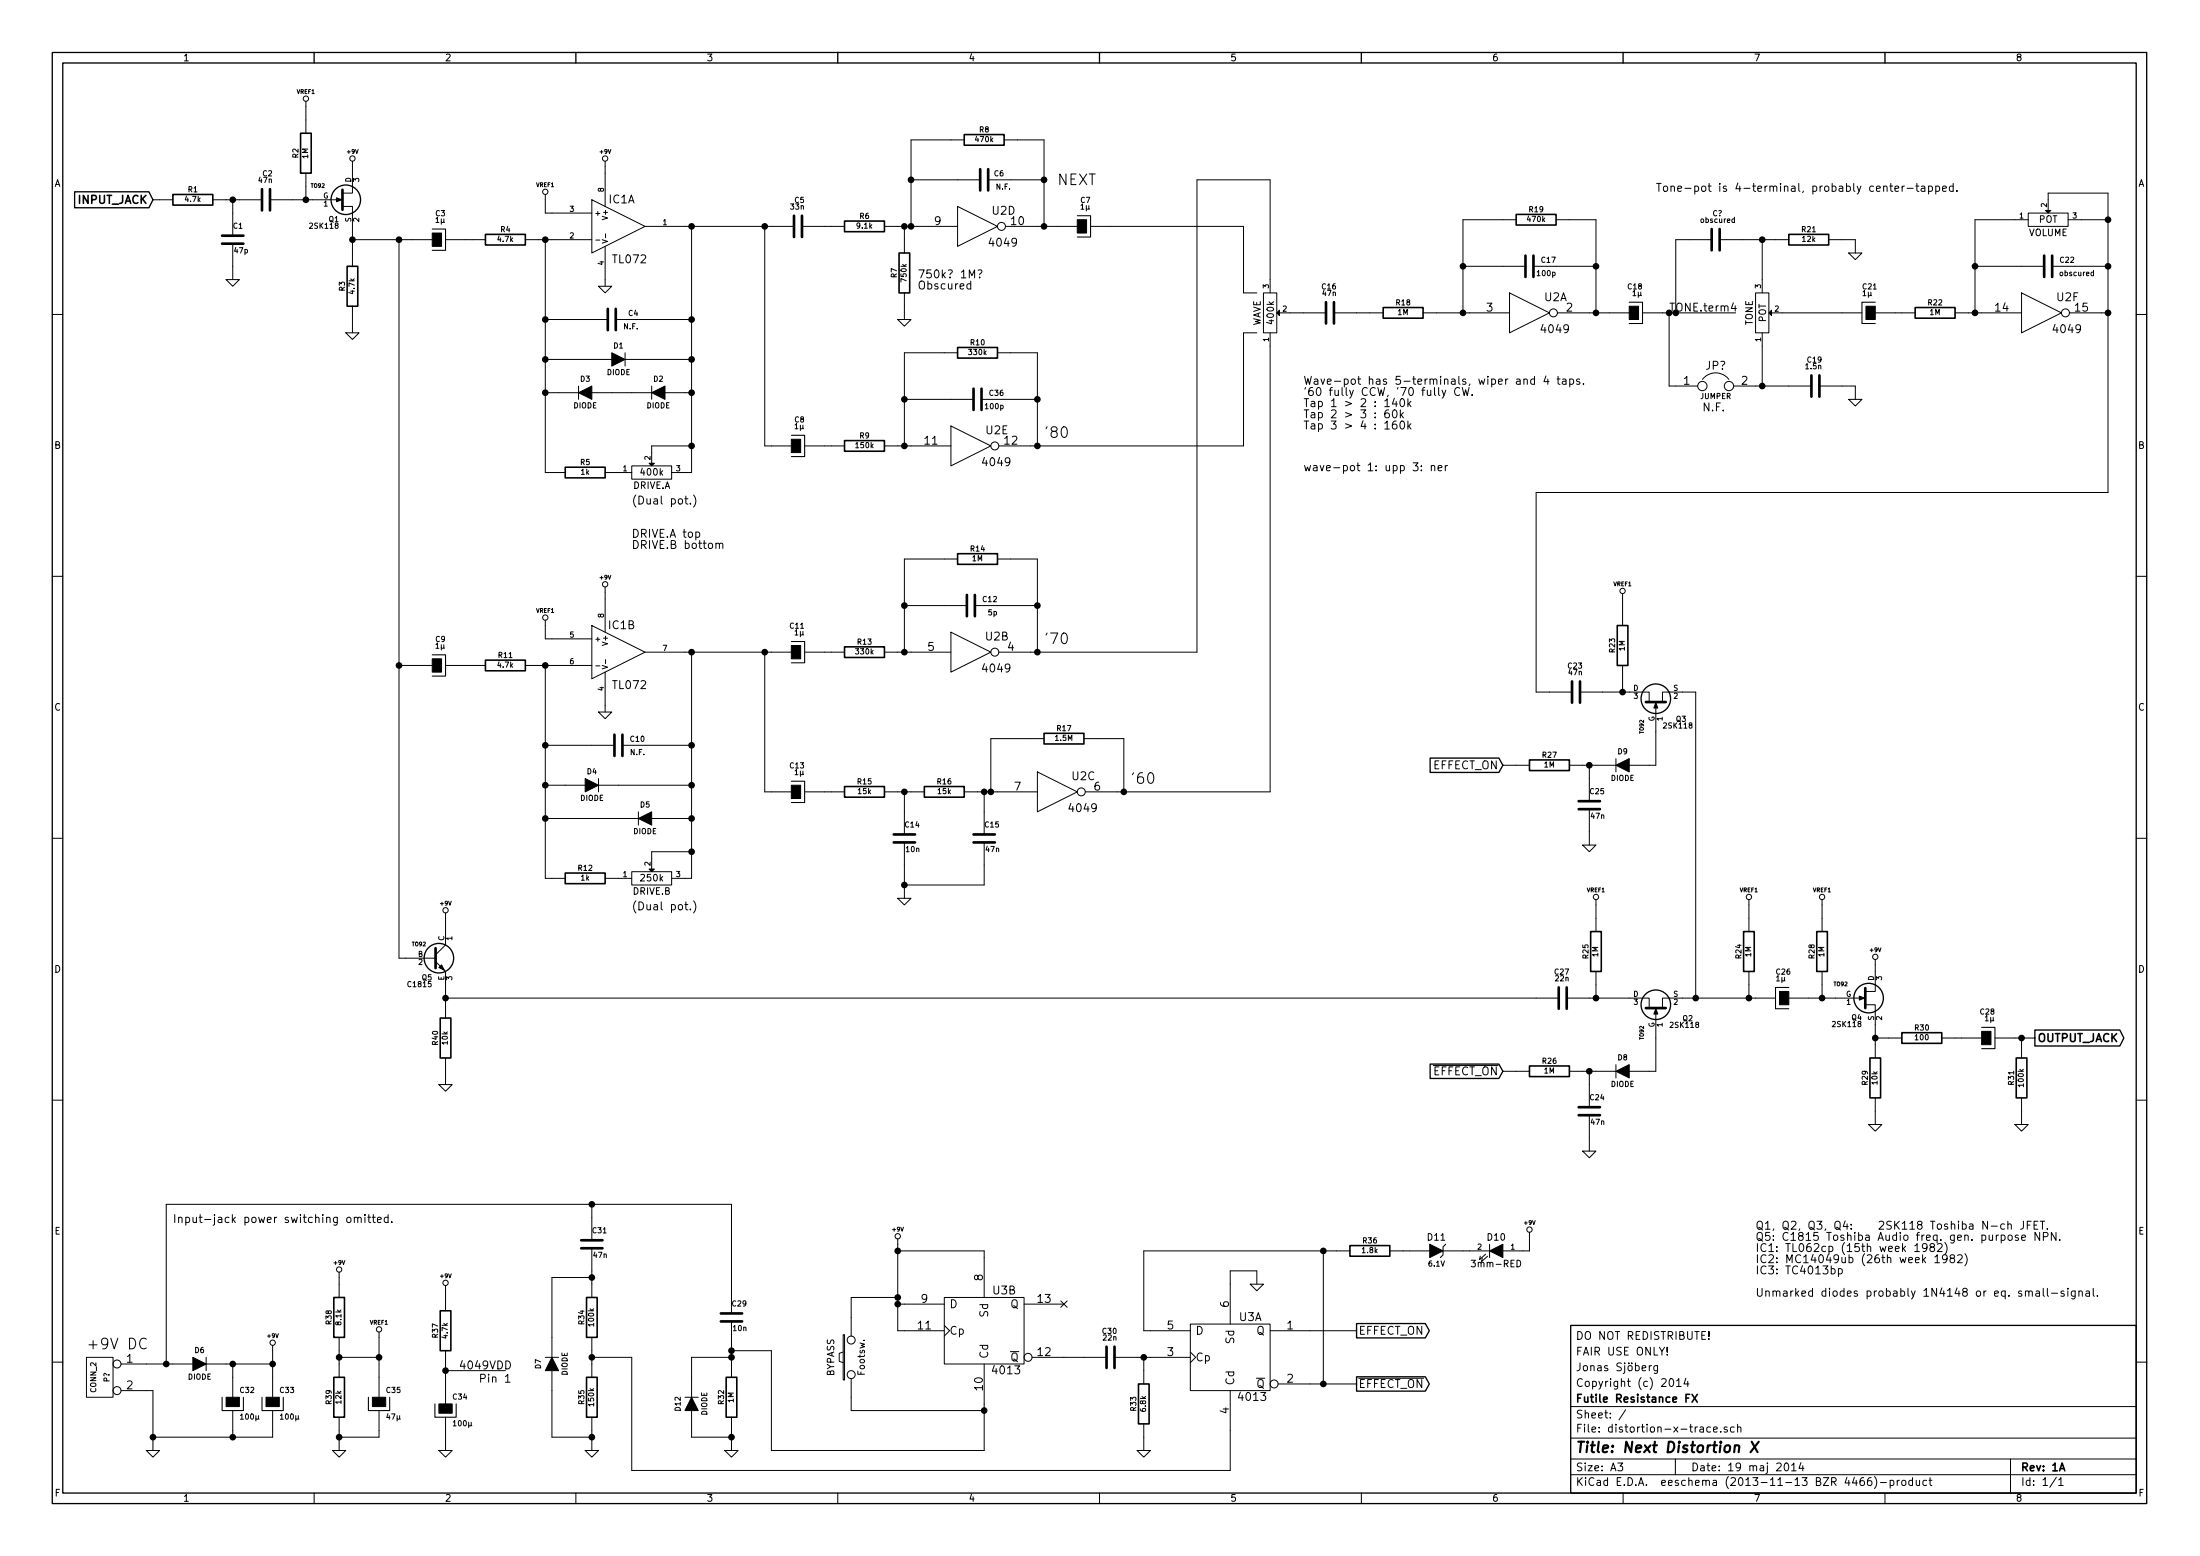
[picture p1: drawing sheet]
<svg xmlns="http://www.w3.org/2000/svg" width="420mm" height="297mm" viewBox="0 0 420 297" stroke-linecap="round" stroke-linejoin="round" font-family="sans-serif">
<g fill="none" stroke="#000" stroke-width=".25">
<path d="M10 10h400v277h-400zM12 12h396v273h-396zM60 10v2M110 10v2M160 10v2M210 10v2M260 10v2M310 10v2M360 10v2M14.2 36.6h14.2l.8 1.5-.8 1.6h-14.2zM273.1 144.7h13.2l.7 1.4-.7 1.4h-13.2zM388.6 196.6h16.3l.7 1.6-.7 1.5h-16.3z"/>
<path d="M273.1 203.1h13.2l.7 1.4-.7 1.4h-13.2zM259.1 252.7h13.1l.8 1.3-.8 1.4h-13.1zM300 253h108v32h-108zM259.1 262.8h13.1l.8 1.4-.8 1.4h-13.1z"/>
<circle cx="66" cy="38.1" r="2.82"/>
<circle cx="316.2" cy="133.4" r="2.82"/>
<circle cx="83.8" cy="182.9" r="2.82"/>
<circle cx="316.2" cy="191.8" r="2.82"/>
<circle cx="356.9" cy="190.5" r="2.82"/>
</g>
<g fill="none" stroke="#000" stroke-width=".19">
<path d="M58.4 19.3v6.1M29.2 38.1h3.8M40.6 38.1h9.4M44.4 38.1v6.9M51.6 38.1h13.2M58.4 33.1v5M65.5 39.4h1.8v11.4M67.3 30.8v6.1h-1.8M104.1 37.1v3.6h8.9M113 38.1l10.2 5.1-10.2 5.1zM115.6 30.8v8.6M174 34.3h13.2"/>
<path d="M182.9 39.4l7.6 3.8-7.6 3.8zM184.1 26.7h-10.1v16.5M188.7 34.3h10.7M191.8 26.7h7.6v16.5M360.9 35.5h.6M361.1 35v1.3l.4 .2M361.9 36l.7-.1v-.3l-.5-.1-.2 .2 .1 .8h.6M363.3 35.5v1M363.7 35.5l-.3 .1-.1 .2M364.2 36h1.2M365.9 35.5h.6M366.1 35v1.3l.4 .2"/>
<path d="M367 35.6h.5l.1 .9M367.6 35.9l-.5 .1a.3 .3 0 0 0-.2 .2 .3 .3 0 0 0 .2 .3h.5M368.3 35.6l.5-.1 .3 .3v.5l-.2 .2h-.6M368.3 35.5v1.5M369.7 35.6l.4-.1 .3 .3v.5l-.1 .2h-.6M369.7 35.5v1.5M371 36l.7-.1v-.3l-.5-.1-.2 .2 .1 .8h.6M373 35.6l-.4-.1-.3 .3v.5l.1 .2h.6M373 35v1.5M373.7 36.4v.1M43.2 53.4h2.5l-1.3 1.2zM44.4 46.5v6.9"/>
<path d="M67.3 45.8h15.2M67.3 58.5v5M76.2 45.8v137.1h7M85.1 45.8h7.6M100.3 45.8h12.7M104.1 45.8v44.4h3.8M113.8 45.8h.8M114.3 54.6h2.5l-1.2 1.3zM115 45.8l1 .3-1 .3M115.6 47v7.6M115.6 44.6v.8M123.2 43.2h28.4"/>
<path d="M132.1 43.2v47h-3.8M146 43.2v41.9h5.1M153.2 43.2h8.1M168.9 43.2h14M172.7 43.2v5.1M172.7 55.9v5.1M185.4 54.2h-.4l-.3 .3v.4l.1 .2h.6M185.4 53.7v1.5M186.8 51.6l.5-.1a.39 .39 0 0 1 .2 .4 .39 .39 0 0 1-.3 .4l-.1 .2M187.1 52.9v.1M192 43.2h13.7M208.3 43.2h29.2v12.7h2.5"/>
<path d="M241.3 55.9h2.5v7.6h-2.5zM242.6 55.9v-21.6h-14v90.2h-37.8M244.3 59.7h8.9M254.8 59.7h9.4M271.8 59.7h16.5M279.4 50.8h11.9M288.3 55.9l7.6 3.8-7.6 3.8zM289.6 41.9h-10.2v17.8M292.9 50.8h11.9M297.2 41.9h7.6v17.8M297.4 59.7h13.7M313.7 59.7h17.8"/>
<path d="M318.8 59.7v14h5.4M326.9 45.8h-6.9v13.9M328.4 45.8h13.2M331 57.8l-.3 1.1h.9M331.2 41.8h-.3l-.1 .2v.4h.4M331.2 41.5v1M331.4 58.4v1M335.3 55.9h2.5v7.6h-2.5zM336.5 45.8v10.1M338.3 59.7h17.3M349.2 45.8h5.1v2.5M353.1 48.3h2.5l-1.3 1.3z"/>
<path d="M358.1 59.7h7.7M373.4 59.7h12.7M377.2 50.8h13.2M386.1 55.9l7.6 3.8-7.6 3.8zM387.3 40.7h7.7v2.5h-7.7zM387.3 41.9h-10.1v17.8M391.2 40.2v-3.3h11.4v57.1h-109.2v38.1h6.8M391.9 50.8h10.7M395 41.9h7.6M395.2 59.7h7.4M399.8 52h-.3l-.2 .2 .1 .4h.4M399.8 51.6v1"/>
<path d="M10 60h2M66 63.5h2.6l-1.3 1.3zM104.1 61h12M104.1 68.6h12.7M104.1 75h6.4M110.5 73.7v2.5M113 75h11.5M117.6 61h14.5M119.4 67.3v2.6M119.4 68.6h12.7M124.5 73.7v2.5M127 75h5.1"/>
<path d="M171.4 61h2.6l-1.3 1.3zM172.7 76.2h13.2M182.9 67.3h-10.2v17.8M187.5 76.2h10.6M190.5 67.3h7.6v17.8M240 63.5h-2.5v21.6h-46.7M242.6 63.5v87.7h-35.3M264.5 77.6h.9M265.2 78.2l-.4 .1a.99 .99 0 0 0 0 1.5l.5-.2 .1-.5-.4-.3h-.2l-.3 .3M266.1 78.3l.2-.1a.81 .81 0 0 1 .5 .8 .81 .81 0 0 1-.5 .8 .98 .98 0 0 1-.2-1.5zM266.3 76l-.4 1.1h1M266.6 76.6v1"/>
<path d="M267.4 78.2v1.6M267.5 76.3l.2-.2a.81 .81 0 0 1 .6 .8 .81 .81 0 0 1-.6 .7l-.2-.1-.1-.5zM267.6 79.2l.4 .6M268 78.8l-.6 .5M268.9 76.1v1.5M269 77l.5 .6M269.5 76.6l-.6 .6M275.4 74.5l.4 1M276.1 74.5l-.5 1.4-.2 .1M278.8 74.1a.72 .72 0 0 0-1.1 .5 .72 .72 0 0 0 .8 .9l.3-.2M279.3 74l.3 1.5 .3-1.1 .3 1.1 .4-1.5M281.2 75.3v.2"/>
<path d="M291 72.5l.1-.1a.36 .36 0 0 1 .6 .2v.8M291 72.4v1M293.1 72.4h-.5l-.3 .3v.4l.2 .2h.6M293.1 71.8v1.6M295.2 71.8l-.3 1.1h.9M295.6 72.4v1M297.4 72.4h.5M297.6 71.8v1.4l.3 .2M298.4 72.4h.6l.1 1M299.1 72.7l-.5 .1a.3 .3 0 0 0-.3 .3 .3 .3 0 0 0 .3 .3l.5-.1M299.8 72.4h.4l.3 .3v.4l-.1 .2h-.6M299.8 72.4v1.5"/>
<path d="M301.7 72.4h-.4l-.2 .2 .1 .2 .5 .1v.4h-.6M302.4 73.2v.2M325.1 72.4a3.2 3.2 0 0 1 5.1 0M331.1 73.7h14.8M336.5 63.5v10.2M347.5 73.7h6.8v2.5M353.1 76.2h2.5l-1.3 1.3zM408 60h2M115.6 90.2h5M120.6 88.9h7.7v2.6h-7.7zM130.8 95.2h.6M131 94.7v1.3l.4 .2"/>
<path d="M131.9 96.1v.1M132.1 85.1h-7.6v3.3M132.5 94.5a1.75 1.75 0 0 1 0 2.3M153.7 85.1h7.6M168.9 85.1h12.7M181.6 81.3l7.6 3.8-7.6 3.8zM264.5 81.9h.9M266.6 80.4l-.4 .1a.99 .99 0 0 0 0 1.4l.5-.2 .1-.5-.3-.2h-.3l-.3 .2M267.5 80.5l.2-.1a.81 .81 0 0 1 .6 .7 .81 .81 0 0 1-.6 .8l-.2-.2-.1-.4zM268.9 80.4v1.5M269 81.3l.5 .6M269.5 80.9l-.6 .6"/>
<path d="M269.9 88.4h.9l-.5 .5 .4 .1 .1 .2-.1 .5-.2 .2h-.4l-.2-.2M271.4 89.7v.2M271.4 88.9v.2M273.4 89v-.1a.36 .36 0 0 1 .6 .2v.8M273.4 88.9v1M274.7 89.4l.7-.2-.1-.3h-.4l-.2 .2v.7h.6M276 88.9v1M276.5 88.9h-.3l-.2 .3M10 110h2M104.1 118.4v3.6h8.9M113 119.4l10.2 5.1-10.2 5.1zM115.6 112.1v8.6"/>
<path d="M132.9 101.6h.4l.3 .3v.4l-.1 .2h-.6M136.7 103.8h.1a.36 .36 0 0 1 .6 .1v.8M137.4 103.9a.35 .35 0 0 1 .3-.2 .35 .35 0 0 1 .3 .2v.8M172.7 115.6h12M182.9 106.7h-10.2v17.8M186.2 115.6h11.9M190.5 106.7h7.6v17.8M309.9 113.3v6.1M408 110h2M76.2 127h6.3M85.1 127h7.6M100.3 127h12.7"/>
<path d="M104.1 127v40.7h3.8M113.8 127.1h.8M114.3 135.9h2.5l-1.2 1.3zM115 127l1 .4-1 .3M115.6 128.3v7.6M115.6 125.9v.8M123.2 124.5h27.9M132.1 124.5v43.2h-3.8M146 124.5v26.7h5.1M153.7 124.5h7.6M168.9 124.5h12.7M181.6 120.7l7.6 3.8-7.6 3.8z"/>
<path d="M301.8 132.1h13.2v1.8M309.9 127v5.1M316.2 134.7v11.4h-5.1M317.5 133.9v-1.8h6.3v58.4M104.1 142.3h13.2M104.1 149.9h7.7M104.1 156.2h17.8M114.3 148.6v2.6M114.3 149.9h17.8M118.9 142.3h13.2M121.9 155v2.5M124.5 156.2h7.6"/>
<path d="M153.7 151.2h7.6M168.9 151.2h7.6M172.7 151.2v8.1M184.1 151.2h14M188 151.2v8.1M198.1 147.4l7.6 3.8-7.6 3.8zM199.4 141h-10.2v10.2M207 141h7.6v10.2M287 146.1h5.1M299.7 146.1h8.9M303.5 146.1v6.8M303.5 154.5v6.8"/>
<path d="M308.6 144.8v2.6M10 160h2M85.1 174.3v6.1l-1.9 1.9M115.6 167.7h5M120.6 166.4h7.7v2.5h-7.7zM130.8 172.7h.6M131 172.2v1.3l.4 .2M131.9 173.5v.2M132.1 162.6h-7.6v3.3M132.5 172a1.75 1.75 0 0 1 0 2.3M171.4 171.5h2.6l-1.3 1.3zM172.7 160.8v10.7"/>
<path d="M188 160.8v8.1h-15.3M302.3 161.3h2.5l-1.3 1.3zM304.8 171.7v6.1M334 171.7v6.1M348 171.7v6.1M408 160h2M83.2 183.6l1.9 1.9v8.8M85.1 190.5h212.6M299.2 190.5h15.8v1.8M304.8 185.5v5M316.2 193.1v11.4h-5.1M334 185.5v5"/>
<path d="M339.1 190.5h-21.6v1.8M341.6 190.5h14M348 185.5v5M356.4 191.8h1.7v10.2M358.1 183.2v6.1h-1.7M358.1 198.2h5.1M370.8 198.2h7.7M381 198.2h7.6M386.1 198.2v3.8M10 210h2M83.8 207h2.6l-1.3 1.3zM85.1 202v5"/>
<path d="M273.7 203.4h12.4M287 204.5h5.1M299.7 204.5h8.9M302.3 219.7h2.5l-1.3 1.3zM303.5 204.5v6.9M303.5 212.9v6.8M308.6 203.2v2.6M356.9 214.7h2.5l-1.3 1.2zM358.1 209.6v5.1M384.8 214.7h2.5l-1.2 1.2zM386.1 209.6v5.1M408 210h2"/>
<path d="M66.3 232.5l.2-.1 .5 .1v.6l-.1 .2-.4 .1-.2-.2zM67.7 232.5v-.1a.36 .36 0 0 1 .6 .2v.8M67.7 232.4v1M68.3 232.6a.35 .35 0 0 1 .4-.2 .35 .35 0 0 1 .3 .2v.8M69.7 231.9v.1M69.7 232.4v1M70.2 232.4h.6M70.4 231.9v1.3l.4 .2M71.1 232.4h.6M71.3 231.9v1.3l.4 .2M72.1 232.9l.7-.2-.1-.3h-.4l-.2 .2 .1 .7h.5M74.1 232.4h-.4l-.3 .3v.4l.1 .2h.6"/>
<path d="M74.1 231.9v1.5M74.8 233.2v.2M113 229.9v6.9M113 238.3v9.4M171.4 236.5v17.5h8.9M171.4 238.8h16.6v8.9M252.7 238.8v25.4M257.8 238.8h-39.4v15.2h8.9M265.4 238.8h7.6M275.6 238.8h8.9M283.7 239.4l-1.1 1 .1-.6M284.1 239.8l-1.1 1 .1-.6"/>
<path d="M284.5 237.5v2.6M292.1 235.2v3.6h-5.1M350.5 233.4a.5 .5 0 0 1 .6-.3 .5 .5 0 0 1 .3 .5v.9a.53 .53 0 0 1-.6 .2 .53 .53 0 0 1-.4-.6zM350.7 234.3l.8 .5M352.4 233.1l-.4 1h1M365.7 237.8l.4-.4v1.5M368 238.1l-.3 .2h-.3l-.3-.2 .1-.5 .5-.2a.96 .96 0 0 1-.1 1.5h-.3M368.9 238.1l-.3-.3 .1-.2 .2-.2 .4 .1 .2 .2-.1 .2-.7 .2-.1 .2v.3l.3 .3h.3l.3-.3v-.3l-.3-.2M369.5 240l.5-.5v1.6M370 237.6l.6-.2 .2 .2 .1 .2-.9 1.1h.9M371.4 237.2a1.75 1.75 0 0 1 0 2.3M373.9 239.7l.5-.2 .3 .2 .1 .3-1 1.1h1"/>
<path d="M375.3 239.3a1.75 1.75 0 0 1 0 2.3M380.3 234.1h1.2M382.8 233.7l-.4-.1-.3 .3v.5l.1 .2h.6M383.5 233.8v-.1a.36 .36 0 0 1 .6 .2v.8M383.5 233.1v1.6M383.6 235.9l.4-.1 .3 .3v.4l-.3 .3-.4-.1-.1-.2v-.4zM385.4 235.9l-.3-.1-.2 .2v.2l.5 .2v.3h-.5M386.1 236.3l.7-.2v-.2l-.5-.1-.2 .2 .1 .7h.6M386.4 233.1v1.1a.47 .47 0 0 1-.5 .5M387.2 233.9h.5M387.9 233.1h-.7v1.6M388.5 233.9h.5"/>
<path d="M389.2 233.1h-.7v1.6h.7M389.5 235.3v1.5l-.9-1.5v1.5M389.6 233.1h.9M390.1 233.1v1.6M390.2 236.1l.8-.1 .1-.2v-.4l-.3-.1h-.6v1.5M391 234.5v.2M392.7 235.3v1.5l-.9-1.5v1.5M393.4 236.6v.2M16.5 259.1h5.1v7.6h-5.1zM27.9 255.7a.82 .82 0 0 0-1-.1 .82 .82 0 0 0-.2 1 .78 .78 0 0 0 .4 .8 .78 .78 0 0 0 .8-.1M39.4 259.1v2.6M52.1 256.8v9.9"/>
<path d="M64.8 242.9v4.8M64.8 259.1h7.6M64.8 255.3v7.6M72.4 254.3v12.4M85.1 245.4v4.8M85.1 257.8v10.2M96.6 259.8a.77 .77 0 0 1 .9 .8 .77 .77 0 0 1-.9 .7zM104.1 259.1h2.6M113 259.1h7.6v21.6h114.3v-15.2M113 255.3v7.6M113 243.9h-7.6v15.2M139.7 257.8h7.6v19.1h40.7v-16.5"/>
<path d="M139.7 259.1h-7.6v7.6M139.7 250.7v-20.8h-108v30.5M139.7 252.3v10.6M161 254.8h.3v8.6h-.3zM161 258.1l-.7 .3v1.5l.7 .2M171.4 249h8.9M171.4 247.7h-8.8v7.4M180.3 247.7h15.3v12.7h-15.3zM180.3 253l1.1 1-1.1 1.1M195.6 249h7.6M197.1 259.1h14.2M202.6 248.3l1.2 1.3"/>
<path d="M203.8 248.3l-1.2 1.3M212.9 259.1h14.4M218.4 259.1v5.1M227.3 252.8h15.3v12.7h-15.3zM227.3 258.1l1 1-1 1M238.8 245.1h2.5l-1.3 1.3zM240 245.1v-2.5h-5.1v10.2M242.6 254h16.5M289.7 240.6a.64 .64 0 0 1 .7 .6 .64 .64 0 0 1-.7 .6zM318.4 258.6v.1M318.4 257.2v.9M326.4 255.6v.1"/>
<path d="M326.4 254.2v.9M349.7 242.3l.5-.1 .3 .3v.4l-.2 .2h-.6M351.1 242.3l.4-.1 .3 .3v.4l-.1 .2h-.6M351.1 242.2v1.5M369.5 241.1h.9M371.9 240.2l-.3 .3h-.3l-.3-.3v-.5l.6-.2a.96 .96 0 0 1-.2 1.6h-.3M372.7 240.2l-.3-.3 .1-.2 .2-.2 .5 .1 .1 .2-.1 .2-.6 .3-.2 .2v.3l.3 .3h.3l.3-.3v-.3l-.3-.3M387.5 246.7a.35 .35 0 0 1 .3-.3 .35 .35 0 0 1 .3 .3v.8M388.8 246.5h.6l.1 1M389.5 246.8l-.5 .1a.3 .3 0 0 0-.2 .3 .3 .3 0 0 0 .2 .3l.5-.1M390.2 245.9v1.4l.2 .2M391 245.9v1.4l.2 .2"/>
<path d="M391.8 246.9h1.2M394.2 246.5l-.4-.1-.2 .3 .1 .2 .5 .1v.4h-.6M394.9 245.9v.2M394.9 246.4v1.1M396.3 246.4v1.3l-.3 .3-.3-.1M396.3 246.5l-.4-.1-.3 .3v.5l.1 .2h.6M397 246.6l.1-.1a.36 .36 0 0 1 .6 .2v.8M397 246.4v1.1M398.4 246.5h.6l.1 1M399.1 246.8l-.5 .1a.3 .3 0 0 0-.3 .3 .3 .3 0 0 0 .3 .3l.5-.1M399.8 245.9v1.4l.2 .2M400.6 247.3v.2"/>
<path d="M10 260h2M23.1 260.4h13.7M23.1 265.5h6.1v11.4M27.9 276.9h2.6l-1.3 1.3zM39.4 260.4h12.7M44.4 260.4v6.3M44.4 269.3v5.1M52.1 269.3v5.1h-22.9M63.5 276.9h2.5l-1.2 1.3zM64.8 270.5v6.4M72.4 269.3v5.1h-7.6M83.8 276.9h2.6l-1.3 1.3z"/>
<path d="M85.1 270.5v6.4M85.1 261.7h11.4M96.5 262.8l.5-.5v1.6M96.5 263.9h.9M105.4 261.7v12.7h7.6M111.8 276.9h2.5l-1.3 1.3zM113 270.5v6.4M130.8 266.7h2.5M132.1 269.3v5.1h7.6M138.4 276.9h2.6l-1.3 1.3zM139.7 270.5v6.4M162.6 263.2v6.1h25.4"/>
<path d="M217.2 276.9h2.5l-1.3 1.3zM218.4 271.8v5.1M244.1 264.2h15M259.5 263.1h12.4M300 278.5h108M300 274.5h108M300 268.5h108M309 279.3h.9l-.5 .6 .4 .1v.7l-.2 .1-.6-.1M310.5 269.1l-1.3 2M315 260.7v1M315.4 260.7l-.4 .3M316.6 260.7l-.1 1.3-.2 .2-.4-.1"/>
<path d="M316.6 260.8l-.5-.1-.3 .3 .1 .6 .2 .1 .5-.1M318.9 263.3l.2-.1a.81 .81 0 0 1 .6 .6 .81 .81 0 0 1-.3 .8l-.1 .1a.79 .79 0 0 1-.4-1.4zM320 278.5v3M320.2 263.6l.4-.4v1.5M320.2 264.7h.9M322 263.1l-.4 1.1h1M322.3 263.7v1M326.7 272.5l-.5-.1-.2 .3v.6l.2 .1 .5-.1M327.3 272.9l.7-.1-.1-.3-.4-.1-.2 .2v.7h.6M328.6 273.3v.1M329.8 272.5a.37 .37 0 0 0-.5 .1v.2l.5 .2 .1 .1-.2 .3-.4-.1M331.2 272.5l-.4-.1-.3 .3 .1 .6 .2 .1 .4-.1"/>
<path d="M331.9 272.5l.2-.1 .3 .1 .1 .9M331.9 271.9v1.5M340.9 279.4l.2-.1a.81 .81 0 0 1 .6 .6 .81 .81 0 0 1-.3 .8l-.2 .1a.79 .79 0 0 1-.3-1.4zM342.2 279.7l.4-.4v1.5M343.9 279.2l-.3 1.1h.9M344.3 279.8v1M384 278.5v6.5M408 260h2M60 285v2M110 285v2M160 285v2M210 285v2"/>
<path d="M260 285v2M300 281.5h108M310 285v2M342.2 280.8h.8M355.9 282.1a.59 .59 0 0 0-.7 .6l.1 .7 .2 .2 .5-.2 .1-.5-.2-.2h-.4l-.3 .2M357.4 282.1a.59 .59 0 0 0-.8 .6l.1 .7 .2 .2 .5-.2 .1-.5-.1-.2h-.5l-.3 .2M358 281.9a1.71 1.71 0 0 1 0 2.3M359.1 283h1.2M360 285v2M361 282.7l.4-.1 .3 .3-.1 .6h-.6M361 282.6v1.5M362.3 282.6v1"/>
<path d="M362.8 282.6l-.5 .3M363.3 282.7l.2-.1 .4 .1 .1 .6-.1 .2-.4 .1-.2-.2zM365.3 282.7l-.5-.1-.3 .3 .1 .5 .2 .2 .5-.1M365.3 282.1v1.5M366 282.6v.9l.4 .1 .2-.2M366.6 282.6v1M367.9 282.7l-.4-.1-.3 .3 .1 .5 .2 .2 .4-.1M368.4 282.6h.6M368.6 282.1v1.3l.4 .2M392.7 282l-1.2 1.9M393.2 282.5l.4-.4v1.5M393.2 283.6h.8"/>
<circle cx="58.4" cy="18.8" r=".51"/>
<circle cx="67.3" cy="30.3" r=".51"/>
<circle cx="104.1" cy="36.6" r=".51"/>
<circle cx="115.6" cy="30.3" r=".51"/>
<circle cx="191.3" cy="43.2" r=".76"/>
<circle cx="296.7" cy="59.7" r=".76"/>
<circle cx="394.5" cy="59.7" r=".76"/>
<circle cx="325.1" cy="73.7" r=".89"/>
<circle cx="330.2" cy="73.7" r=".89"/>
<circle cx="190" cy="85.1" r=".76"/>
<circle cx="104.1" cy="117.9" r=".51"/>
<circle cx="115.6" cy="111.5" r=".51"/>
<circle cx="309.9" cy="112.8" r=".51"/>
<circle cx="190" cy="124.5" r=".76"/>
<circle cx="206.5" cy="151.2" r=".76"/>
<circle cx="85.1" cy="173.8" r=".51"/>
<circle cx="304.8" cy="171.2" r=".51"/>
<circle cx="334" cy="171.2" r=".51"/>
<circle cx="348" cy="171.2" r=".51"/>
<circle cx="358.1" cy="182.7" r=".51"/>
<circle cx="171.5" cy="236" r=".51"/>
<circle cx="292.1" cy="234.7" r=".51"/>
<circle cx="52.1" cy="256.3" r=".51"/>
<circle cx="64.8" cy="242.4" r=".51"/>
<circle cx="72.4" cy="253.8" r=".51"/>
<circle cx="85.1" cy="244.9" r=".51"/>
<circle cx="162.6" cy="255.8" r=".76"/>
<circle cx="196.3" cy="259.1" r=".76"/>
<circle cx="22.4" cy="265.5" r=".76"/>
<circle cx="22.4" cy="260.4" r=".76"/>
<circle cx="162.6" cy="262.4" r=".76"/>
<circle cx="243.3" cy="264.2" r=".76"/>
</g>
<path d="M334.5 275.2l1.2 2M335.9 275.2l-1.6 2" fill="none" stroke="#000" stroke-width=".41"/>
<g fill="none" stroke="#000" stroke-width=".3">
<path d="M33 37.1h7.6v2.1h-7.6zM57.4 25.4h2v7.7h-2zM184.1 25.7h7.7v2h-7.7zM66.3 50.8h2v7.7h-2zM92.7 44.7h7.6v2.1h-7.6zM161.3 42.2h7.6v2h-7.6zM171.7 48.3h2v7.6h-2zM264.2 58.7h7.6v2h-7.6zM289.6 40.9h7.6v2.1h-7.6zM341.6 44.7h7.6v2.1h-7.6zM365.8 58.7h7.6v2h-7.6zM182.9 66.3h7.6v2.1h-7.6z"/>
<path d="M107.9 89.2h7.7v2h-7.7zM161.3 84.1h7.6v2h-7.6zM182.9 105.7h7.6v2h-7.6zM308.9 119.4h2v7.6h-2zM92.7 126h7.6v2.1h-7.6zM161.3 123.5h7.6v2h-7.6zM199.4 140h7.6v2h-7.6zM161.3 150.2h7.6v2h-7.6zM176.5 150.2h7.6v2h-7.6zM292.1 145.1h7.6v2h-7.6zM107.9 166.7h7.7v2h-7.7zM303.8 177.8h2v7.7h-2z"/>
<path d="M333 177.8h2v7.7h-2zM347 177.8h2v7.7h-2zM84.1 194.3h2v7.7h-2zM363.2 197.1h7.6v2.1h-7.6zM292.1 203.5h7.6v2h-7.6zM357.1 202h2.1v7.6h-2.1zM385.1 202h2v7.6h-2zM257.8 237.8h7.6v2h-7.6zM63.8 247.7h2v7.6h-2zM84.1 250.2h2v7.6h-2zM112 247.7h2v7.6h-2zM63.8 262.9h2v7.6h-2z"/>
<path d="M112 262.9h2v7.6h-2zM138.7 262.9h2v7.6h-2zM217.4 264.2h2.1v7.6h-2.1zM322 266.9h.5M322.7 266.2h-.7v1.5M323.1 266.2l1.1 1.5M324.2 266.2l-1.1 1.5"/>
</g>
<g fill="none" stroke="#000" stroke-width=".51">
<path d="M50 36.1v4.1M51.6 36.1v4.1M65.4 36.2v3.8M187.2 32.3v4.1M188.7 32.3v4.1M42.4 46.5h4.1M42.4 45h4.1M116.1 59v4M117.6 59v4M151.6 41.2v4M153.2 41.2v4M253.2 57.7v4.1"/>
<path d="M254.8 57.7v4.1M291.3 48.8v4.1M292.9 48.8v4.1M326.9 43.7v4.1M328.4 43.7v4.1M390.4 48.8v4.1M391.9 48.8v4.1M185.9 74.2v4.1M187.5 74.2v4.1M345.9 71.7v4M347.5 71.7v4M184.7 113.6v4"/>
<path d="M186.2 113.6v4M300.2 130.1v4M301.8 130.1v4M314.3 134h3.8M117.3 140.2v4.1M118.9 140.2v4.1M170.7 159.3h4.1M185.9 159.3h4.1M301.5 154.5h4.1M301.5 152.9h4.1M170.7 160.8h4.1M185.9 160.8h4.1"/>
<path d="M83.2 181v3.8M297.7 188.5v4.1M299.2 188.5v4.1M314.3 192.4h3.8M356.2 188.6v3.8M301.5 212.9h4.1M301.5 211.4h4.1M111 238.3h4.1M111 236.8h4.1M137.7 252.3h4M137.7 250.7h4M211.3 257.1v4"/>
<path d="M212.9 257.1v4"/>
</g>
<g fill="#000" stroke="#000" stroke-width=".19">
<path d="M64.3 37.8l1 .3-1 .4zM82.5 44.5h1.8v2.5h-1.8zM205.7 41.9h1.8v2.6h-1.8zM243.8 59.7l.5-.5v1zM337.8 59.7l.5-.5v1zM390.7 40.2h1l-.5 .5zM110.5 75l2.5-1.3v2.5zM116.8 67.3l2.6 1.3-2.6 1.3zM124.5 75l2.5-1.3v2.5zM311.1 58.5h1.8v2.5h-1.8zM356.4 58.5h1.7v2.5h-1.7zM124 88.4h1l-.5 .5z"/>
<path d="M151.1 83.9h1.8v2.5h-1.8zM82.5 125.8h1.8v2.5h-1.8zM151.1 123.2h1.8v2.6h-1.8zM316.2 134.1l.4 1.1h-.8zM111.8 148.6l2.5 1.3-2.5 1.3zM121.9 156.2l2.6-1.2v2.5zM151.1 149.9h1.8v2.5h-1.8zM308.6 146.1l2.5-1.3v2.6zM124 165.9h1l-.5 .5zM83.8 184.7l.5-.5 .5 1zM316.2 192.6l.4 1h-.8zM339.9 189.3h1.7v2.5h-1.7z"/>
<path d="M355.1 190.2l1 .3-1 .4zM378.5 196.9h1.7v2.5h-1.7zM308.6 204.5l2.5-1.3v2.6zM273 237.5l2.6 1.3-2.6 1.3zM284.5 238.8l2.5-1.3v2.6zM36.8 259.1l2.6 1.3-2.6 1.3zM43.2 266.7h2.5v1.8h-2.5zM50.8 266.7h2.5v1.8h-2.5zM71.1 266.7h2.6v1.8h-2.6zM83.8 268h2.6v1.8h-2.6zM105.4 259.1l1.3 2.6h-2.6zM132.1 266.7l1.2 2.6h-2.5z"/>
</g>
<g fill="none" stroke="#000" stroke-width=".2">
<path d="M82.5 43.7h2.6v4.1h-2.6M205.7 41.2h2.6v4h-2.6M311.1 57.7h2.6v4.1h-2.6M358.1 57.7h-2.5v4.1h2.5M151.1 83.1h2.6v4.1h-2.6M82.5 125h2.6v4.1h-2.6M151.1 122.5h2.6v4h-2.6M151.1 149.1h2.6v4.1h-2.6M341.6 188.5h-2.5v4.1h2.5M378.5 196.1h2.5v4.1h-2.5M276.1 237.5l-.5 .5v1.6l-.5 .5M42.4 266.7v2.6h4.1v-2.6"/>
<path d="M50 266.7v2.6h4.1v-2.6M70.4 266.7v2.6h4v-2.6M83.1 268v2.5h4v-2.5"/>
</g>
<g fill="#000" stroke="#000" stroke-width=".25">
<circle cx="44.4" cy="38.1" r=".51"/>
<circle cx="58.4" cy="38.1" r=".51"/>
<circle cx="174" cy="34.3" r=".51"/>
<circle cx="199.4" cy="34.3" r=".51"/>
<circle cx="67.3" cy="45.8" r=".51"/>
<circle cx="76.2" cy="45.8" r=".51"/>
<circle cx="104.1" cy="45.8" r=".51"/>
<circle cx="132.1" cy="43.2" r=".51"/>
<circle cx="146" cy="43.2" r=".51"/>
<circle cx="172.7" cy="43.2" r=".51"/>
<circle cx="174" cy="43.2" r=".51"/>
<circle cx="199.4" cy="43.2" r=".51"/>
<circle cx="279.4" cy="50.8" r=".51"/>
<circle cx="279.4" cy="59.7" r=".51"/>
<circle cx="304.8" cy="59.7" r=".51"/>
<circle cx="304.8" cy="50.8" r=".51"/>
<circle cx="336.5" cy="45.8" r=".51"/>
<circle cx="377.2" cy="50.8" r=".51"/>
<circle cx="377.2" cy="59.7" r=".51"/>
<circle cx="402.6" cy="41.9" r=".51"/>
<circle cx="402.6" cy="59.7" r=".51"/>
<circle cx="402.6" cy="50.8" r=".51"/>
<circle cx="104.1" cy="75" r=".51"/>
<circle cx="104.1" cy="68.6" r=".51"/>
<circle cx="104.1" cy="61" r=".51"/>
<circle cx="132.1" cy="75" r=".51"/>
<circle cx="132.1" cy="61" r=".51"/>
<circle cx="132.1" cy="68.6" r=".51"/>
<circle cx="172.7" cy="76.2" r=".51"/>
<circle cx="198.1" cy="76.2" r=".51"/>
<circle cx="336.5" cy="73.7" r=".51"/>
<circle cx="132.1" cy="85.1" r=".51"/>
<circle cx="172.7" cy="85.1" r=".51"/>
<circle cx="198.1" cy="85.1" r=".51"/>
<circle cx="172.7" cy="115.6" r=".51"/>
<circle cx="198.1" cy="115.6" r=".51"/>
<circle cx="76.2" cy="127" r=".51"/>
<circle cx="104.1" cy="127" r=".51"/>
<circle cx="132.1" cy="124.5" r=".51"/>
<circle cx="146.1" cy="124.5" r=".51"/>
<circle cx="172.7" cy="124.5" r=".51"/>
<circle cx="198.1" cy="124.5" r=".51"/>
<circle cx="309.9" cy="132.1" r=".51"/>
<circle cx="104.1" cy="142.3" r=".51"/>
<circle cx="104.1" cy="149.9" r=".51"/>
<circle cx="104.1" cy="156.2" r=".51"/>
<circle cx="132.1" cy="149.9" r=".51"/>
<circle cx="132.1" cy="156.2" r=".51"/>
<circle cx="132.1" cy="142.3" r=".51"/>
<circle cx="172.7" cy="151.2" r=".51"/>
<circle cx="188" cy="151.2" r=".51"/>
<circle cx="189.2" cy="151.2" r=".51"/>
<circle cx="214.6" cy="151.2" r=".51"/>
<circle cx="303.5" cy="146.1" r=".51"/>
<circle cx="132.1" cy="162.6" r=".51"/>
<circle cx="172.7" cy="168.9" r=".51"/>
<circle cx="85.1" cy="190.5" r=".51"/>
<circle cx="304.8" cy="190.5" r=".51"/>
<circle cx="323.8" cy="190.5" r=".51"/>
<circle cx="334" cy="190.5" r=".51"/>
<circle cx="348" cy="190.5" r=".51"/>
<circle cx="358.1" cy="198.2" r=".51"/>
<circle cx="386.1" cy="198.2" r=".51"/>
<circle cx="303.5" cy="204.5" r=".51"/>
<circle cx="113" cy="229.9" r=".51"/>
<circle cx="171.5" cy="238.8" r=".51"/>
<circle cx="252.7" cy="238.8" r=".51"/>
<circle cx="64.8" cy="259.1" r=".51"/>
<circle cx="72.4" cy="259.1" r=".51"/>
<circle cx="113" cy="243.9" r=".51"/>
<circle cx="113" cy="259.1" r=".51"/>
<circle cx="139.7" cy="257.8" r=".51"/>
<circle cx="139.7" cy="259.1" r=".51"/>
<circle cx="171.5" cy="247.7" r=".51"/>
<circle cx="171.5" cy="249" r=".51"/>
<circle cx="218.4" cy="259.1" r=".51"/>
<circle cx="29.2" cy="274.4" r=".51"/>
<circle cx="31.8" cy="260.4" r=".51"/>
<circle cx="44.5" cy="274.4" r=".51"/>
<circle cx="44.5" cy="260.4" r=".51"/>
<circle cx="52.1" cy="260.4" r=".51"/>
<circle cx="64.8" cy="274.4" r=".51"/>
<circle cx="85.1" cy="261.7" r=".51"/>
<circle cx="113" cy="274.4" r=".51"/>
<circle cx="139.7" cy="274.4" r=".51"/>
<circle cx="188" cy="269.3" r=".51"/>
<circle cx="252.7" cy="264.2" r=".51"/>
</g>
<g font-size="2.8">
<text x="201.9" y="35.3">NEXT</text>
<text x="199.4" y="83.6">'80</text>
<text x="199.4" y="123">'70</text>
<text x="215.9" y="149.6">'60</text>
<text x="16.5" y="257.6">+9V DC</text>
<text x="301" y="277.3">Title: Next Distortion X</text>
</g>
<g font-size="2.1">
<text x="14.8" y="38.9">INPUT_JACK</text>
<text x="116.3" y="38.8">IC1A</text>
<text x="189.5" y="41">U2D</text>
<text x="316.2" y="36.6">Tone-pot is 4-terminal, probably center-tapped.</text>
<text x="178.5" y="43">9</text>
<text x="189.2" y="47.1">4049</text>
<text x="193.1" y="43">10</text>
<text x="117.1" y="50.3">TL072</text>
<text x="175.3" y="53.1">750k? 1M?</text>
<text x="175.3" y="55.3">Obscured</text>
<text x="283.9" y="59.5">3</text>
<text x="294.9" y="57.5">U2A</text>
<text x="299.1" y="59.5">2</text>
<text x="318.8" y="59.5">TONE.term4</text>
<text x="381.1" y="59.5">14</text>
<text x="392.8" y="57.5">U2F</text>
<text x="396.3" y="59.5">15</text>
<text x="294.6" y="63.6">4049</text>
<text x="392.4" y="63.6">4049</text>
<text x="325.7" y="70.6">JP?</text>
<text x="248.9" y="73.4">Wave-pot has 5-terminals, wiper and 4 taps.</text>
<text x="248.9" y="75.6">'60 fully CCW, '70 fully CW.</text>
<text x="248.9" y="77.7">Tap 1 &gt; 2 : 140k</text>
<text x="321.5" y="73.4">1</text>
<text x="332.6" y="73.4">2</text>
<text x="188.3" y="82.9">U2E</text>
<text x="248.9" y="79.8">Tap 2 &gt; 3 : 60k</text>
<text x="248.9" y="82">Tap 3 &gt; 4 : 160k</text>
<text x="325.1" y="78.5">N.F.</text>
<text x="176.6" y="84.9">11</text>
<text x="187.9" y="89">4049</text>
<text x="191.9" y="84.9">12</text>
<text x="248.9" y="90">wave-pot 1: upp 3: ner</text>
<text x="120.6" y="96.3">(Dual pot.)</text>
<text x="120.6" y="102.7">DRIVE.A top</text>
<text x="120.6" y="104.8">DRIVE.B bottom</text>
<text x="116.3" y="120.1">IC1B</text>
<text x="177.2" y="124.2">5</text>
<text x="188.3" y="122.3">U2B</text>
<text x="192.5" y="124.2">4</text>
<text x="117.1" y="131.5">TL072</text>
<text x="187.9" y="128.4">4049</text>
<text x="204.8" y="148.9">U2C</text>
<text x="273.5" y="146.8">EFFECT_ON</text>
<text x="193.7" y="150.9">7</text>
<text x="204.4" y="155">4049</text>
<text x="209" y="150.9">6</text>
<text x="120.6" y="173.8">(Dual pot.)</text>
<text x="389.2" y="198.9">OUTPUT_JACK</text>
<text x="273.5" y="205.3">EFFECT_ON</text>
<text x="33" y="233.5">Input-jack power switching omitted.</text>
<text x="335.3" y="234.7">Q1, Q2, Q3, Q4:</text>
<text x="335.3" y="236.9">Q5: C1815 Toshiba Audio freq. gen. purpose NPN.</text>
<text x="335.3" y="239">IC1: TL062cp (15th week 1982)</text>
<text x="353.1" y="234.7">2SK118 Toshiba N-ch JFET.</text>
<text x="187.7" y="244.5" transform="rotate(-90 187.7 244.5)">8</text>
<text x="335.3" y="241.1">IC2: MC14049ub (26th week 1982)</text>
<text x="335.3" y="243.3">IC3: TC4013bp</text>
<text x="175.9" y="248.7">9</text>
<text x="181.4" y="249.7">D</text>
<text x="188.7" y="251.4" transform="rotate(-90 188.7 251.4)">Sd</text>
<text x="189.7" y="247.1">U3B</text>
<text x="192.9" y="249.7">Q</text>
<text x="198.2" y="248.7">13</text>
<text x="234.7" y="249.5" transform="rotate(-90 234.7 249.5)">6</text>
<text x="335.3" y="247.5">Unmarked diodes probably 1N4148 or eq. small-signal.</text>
<text x="175.4" y="253.8">11</text>
<text x="181.4" y="254.8">Cp</text>
<text x="222.9" y="253.8">5</text>
<text x="228.3" y="254.8">D</text>
<text x="235.7" y="256.5" transform="rotate(-90 235.7 256.5)">Sd</text>
<text x="236.7" y="252.2">U3A</text>
<text x="239.9" y="254.8">Q</text>
<text x="245.8" y="253.8">1</text>
<text x="259.5" y="254.8">EFFECT_ON</text>
<text x="301" y="255.8">DO NOT REDISTRIBUTE!</text>
<text x="24.2" y="260.1">1</text>
<text x="87.6" y="261.4">4049VDD</text>
<text x="91.4" y="263.9">Pin 1</text>
<text x="188.7" y="259.4" transform="rotate(-90 188.7 259.4)">Cd</text>
<text x="189.8" y="262.3">4013</text>
<text x="192.9" y="259.9">Q</text>
<text x="198.2" y="258.9">12</text>
<text x="222.9" y="258.9">3</text>
<text x="228.3" y="259.9">Cp</text>
<text x="245.8" y="263.9">2</text>
<text x="301" y="261.8">Jonas Sjöberg</text>
<text x="301" y="258.8">FAIR USE ONLY!</text>
<text x="24.2" y="265.2">2</text>
<text x="187.7" y="265.4" transform="rotate(-90 187.7 265.4)">10</text>
<text x="234.7" y="269.9" transform="rotate(-90 234.7 269.9)">4</text>
<text x="235.7" y="264.5" transform="rotate(-90 235.7 264.5)">Cd</text>
<text x="236.8" y="267.4">4013</text>
<text x="239.9" y="265">Q</text>
<text x="259.5" y="265">EFFECT_ON</text>
<text x="301" y="267.8">Futile Resistance FX</text>
<text x="301" y="264.8">Copyright (c) 2014</text>
<text x="301" y="273.5">File: distortion-x-trace.sch</text>
<text x="301" y="270.8">Sheet: /</text>
<text x="301" y="280.9">Size: A3</text>
<text x="323" y="280.9">Date: 19 maj 2014</text>
<text x="386" y="280.9">Rev: 1A</text>
<text x="301" y="283.7">KiCad E.D.A. eeschema (2013-11-13 BZR 4466)-product</text>
<text x="386" y="283.7">Id: 1/1</text>
</g>
<g font-size="1.8">
<text x="35" y="11.7">1</text>
<text x="85" y="11.7">2</text>
<text x="135" y="11.7">3</text>
<text x="185" y="11.7">4</text>
<text x="235" y="11.7">5</text>
<text x="285" y="11.7">6</text>
<text x="335" y="11.7">7</text>
<text x="385" y="11.7">8</text>
<text x="10.4" y="35.6">A</text>
<text x="408.3" y="35.6">A</text>
<text x="387.4" y="45">VOLUME</text>
<text x="389.4" y="42.5">POT</text>
<text x="240.7" y="62.4" transform="rotate(-90 240.7 62.4)">WAVE</text>
<text x="243.3" y="61.7" transform="rotate(-90 243.3 61.7)">400k</text>
<text x="334.7" y="62.1" transform="rotate(-90 334.7 62.1)">TONE</text>
<text x="337.3" y="61.5" transform="rotate(-90 337.3 61.5)">POT</text>
<text x="10.4" y="85.7">B</text>
<text x="408.3" y="85.7">B</text>
<text x="120.9" y="93.3">DRIVE.A</text>
<text x="122.5" y="90.8">400k</text>
<text x="10.4" y="135.6">C</text>
<text x="408.3" y="135.6">C</text>
<text x="120.9" y="170.8">DRIVE.B</text>
<text x="122.5" y="168.2">250k</text>
<text x="10.4" y="185.7">D</text>
<text x="408.3" y="185.7">D</text>
<text x="10.4" y="235.6">E</text>
<text x="272.7" y="236.8">D11</text>
<text x="284.1" y="236.8">D10</text>
<text x="408.4" y="235.6">E</text>
<text x="281.5" y="241.9">3mm-RED</text>
<text x="159.3" y="262.7" transform="rotate(-90 159.3 262.7)">BYPASS</text>
<text x="165.2" y="262.4" transform="rotate(-90 165.2 262.4)">Footsw.</text>
<text x="10.5" y="285.7">F</text>
<text x="35" y="286.7">1</text>
<text x="85" y="286.7">2</text>
<text x="135" y="286.7">3</text>
<text x="185" y="286.7">4</text>
<text x="235" y="286.7">5</text>
<text x="285" y="286.7">6</text>
<text x="335" y="286.7">7</text>
<text x="385" y="286.7">8</text>
<text x="408.4" y="285.7">F</text>
</g>
<g font-size="1.4">
<text x="186.4" y="27.1">470k</text>
<text x="187.1" y="25.3">R8</text>
<text x="49.4" y="34.9">47n</text>
<text x="50.2" y="33.6">C2</text>
<text x="57" y="30.1" transform="rotate(-90 57 30.1)">R2</text>
<text x="58.8" y="30.2" transform="rotate(-90 58.8 30.2)">1M</text>
<text x="67.1" y="34.8" transform="rotate(-90 67.1 34.8)">D</text>
<text x="68.6" y="34.7" transform="rotate(-90 68.6 34.7)">3</text>
<text x="189.9" y="33.6">C6</text>
<text x="35.4" y="38.5">4.7k</text>
<text x="35.9" y="36.7">R1</text>
<text x="61.7" y="37.9">G</text>
<text x="61.8" y="39.4">1</text>
<text x="83.2" y="41.3">C3</text>
<text x="108.8" y="40.4">3</text>
<text x="113.5" y="41.2">+</text>
<text x="115.3" y="36.6" transform="rotate(-90 115.3 36.6)">8</text>
<text x="116.1" y="41.7" transform="rotate(-90 116.1 41.7)">V+</text>
<text x="151" y="40">33n</text>
<text x="151.8" y="38.7">C5</text>
<text x="164.2" y="41.8">R6</text>
<text x="190.3" y="36.2">N.F.</text>
<text x="206.4" y="38.7">C7</text>
<text x="206.5" y="40">1µ</text>
<text x="292.1" y="40.5">R19</text>
<text x="327.1" y="41.3">C?</text>
<text x="385.7" y="41.7">1</text>
<text x="390.9" y="39.5" transform="rotate(-90 390.9 39.5)">2</text>
<text x="395.9" y="41.7">3</text>
<text x="44.6" y="43.6">C1</text>
<text x="59.3" y="43.6">2SK118</text>
<text x="62.8" y="42.4">Q1</text>
<text x="67.1" y="42.4" transform="rotate(-90 67.1 42.4)">S</text>
<text x="68.6" y="42.3" transform="rotate(-90 68.6 42.3)">2</text>
<text x="83.3" y="42.5">1µ</text>
<text x="95.1" y="46.2">4.7k</text>
<text x="95.6" y="44.3">R4</text>
<text x="108.8" y="45.5">2</text>
<text x="126.6" y="43">1</text>
<text x="163.7" y="43.6">9.1k</text>
<text x="291.8" y="42.4">470k</text>
<text x="324.9" y="42.5">obscured</text>
<text x="344.1" y="44.3">R21</text>
<text x="344.2" y="46.2">12k</text>
<text x="44.8" y="48.3">47p</text>
<text x="115.3" y="50.6" transform="rotate(-90 115.3 50.6)">4</text>
<text x="171.3" y="53" transform="rotate(-90 171.3 53)">R7</text>
<text x="173.1" y="53.7" transform="rotate(-90 173.1 53.7)">750k</text>
<text x="293.7" y="52.7">100p</text>
<text x="294.4" y="50.2">C17</text>
<text x="393.4" y="52.7">obscured</text>
<text x="393.5" y="50.2">C22</text>
<text x="65.9" y="55.5" transform="rotate(-90 65.9 55.5)">R3</text>
<text x="67.7" y="56" transform="rotate(-90 67.7 56)">4.7k</text>
<text x="242.3" y="55" transform="rotate(-90 242.3 55)">3</text>
<text x="245" y="59.5">2</text>
<text x="252.5" y="55.2">C16</text>
<text x="252.6" y="56.5">47n</text>
<text x="266.7" y="58.3">R18</text>
<text x="310.9" y="55.2">C18</text>
<text x="311.9" y="56.5">1µ</text>
<text x="336.3" y="55" transform="rotate(-90 336.3 55)">3</text>
<text x="339" y="59.5">2</text>
<text x="355.8" y="55.2">C21</text>
<text x="355.8" y="56.5">1µ</text>
<text x="368.3" y="58.3">R22</text>
<text x="119.2" y="62.9">N.F.</text>
<text x="120" y="60.3">C4</text>
<text x="185.4" y="65.9">R10</text>
<text x="242.3" y="65.2" transform="rotate(-90 242.3 65.2)">1</text>
<text x="267" y="60.1">1M</text>
<text x="336.3" y="65.2" transform="rotate(-90 336.3 65.2)">1</text>
<text x="368.6" y="60.1">1M</text>
<text x="115.9" y="71.6">DIODE</text>
<text x="117.2" y="66.5">D1</text>
<text x="185.1" y="67.8">330k</text>
<text x="344.9" y="70.5">1.5n</text>
<text x="345.2" y="69.2">C19</text>
<text x="109.5" y="77.9">DIODE</text>
<text x="110.9" y="72.9">D3</text>
<text x="123.5" y="77.9">DIODE</text>
<text x="124.8" y="72.9">D2</text>
<text x="189" y="75.6">C36</text>
<text x="324.7" y="76.2">JUMPER</text>
<text x="151.8" y="80.6">C8</text>
<text x="151.8" y="81.9">1µ</text>
<text x="164.2" y="83.7">R9</text>
<text x="188.3" y="78.1">100p</text>
<text x="110.9" y="88.8">R5</text>
<text x="119" y="90">1</text>
<text x="124.2" y="87.8" transform="rotate(-90 124.2 87.8)">2</text>
<text x="129.2" y="90">3</text>
<text x="163.5" y="85.5">150k</text>
<text x="110.9" y="90.6">1k</text>
<text x="185.4" y="105.3">R14</text>
<text x="185.7" y="107.1">1M</text>
<text x="115.3" y="117.9" transform="rotate(-90 115.3 117.9)">8</text>
<text x="187.7" y="114.9">C12</text>
<text x="188.7" y="117.5">5p</text>
<text x="83.2" y="122.5">C9</text>
<text x="83.3" y="123.8">1µ</text>
<text x="95.2" y="125.6">R11</text>
<text x="108.8" y="121.7">5</text>
<text x="113.5" y="122.5">+</text>
<text x="116.1" y="123" transform="rotate(-90 116.1 123)">V+</text>
<text x="126.6" y="124.2">7</text>
<text x="150.9" y="120">C11</text>
<text x="151.8" y="121.3">1µ</text>
<text x="163.5" y="124.9">330k</text>
<text x="163.8" y="123">R13</text>
<text x="308.4" y="124.5" transform="rotate(-90 308.4 124.5)">R23</text>
<text x="310.3" y="124.2" transform="rotate(-90 310.3 124.2)">1M</text>
<text x="95.1" y="127.4">4.7k</text>
<text x="108.8" y="126.8">6</text>
<text x="115.3" y="131.9" transform="rotate(-90 115.3 131.9)">4</text>
<text x="299.5" y="127.6">C23</text>
<text x="299.6" y="128.9">47n</text>
<text x="311.9" y="131.9">D</text>
<text x="319.6" y="131.9">S</text>
<text x="312" y="133.4">3</text>
<text x="316" y="137.7" transform="rotate(-90 316 137.7)">G</text>
<text x="317.5" y="137.6" transform="rotate(-90 317.5 137.6)">1</text>
<text x="319.7" y="133.4">2</text>
<text x="320.1" y="137.8">Q3</text>
<text x="120.4" y="141.6">C10</text>
<text x="201.6" y="141.4">1.5M</text>
<text x="201.9" y="139.6">R17</text>
<text x="309" y="144">D9</text>
<text x="317.9" y="139.1">2SK118</text>
<text x="112.1" y="147.8">D4</text>
<text x="120.4" y="144.1">N.F.</text>
<text x="150.9" y="146.7">C13</text>
<text x="151.8" y="147.9">1µ</text>
<text x="163.8" y="149.7">R15</text>
<text x="179" y="149.7">R16</text>
<text x="294.6" y="144.6">R27</text>
<text x="294.9" y="146.5">1M</text>
<text x="307.6" y="149.1">DIODE</text>
<text x="110.8" y="152.9">DIODE</text>
<text x="122.3" y="154.1">D5</text>
<text x="163.9" y="151.6">15k</text>
<text x="179.1" y="151.6">15k</text>
<text x="303.7" y="151.6">C25</text>
<text x="120.9" y="159.2">DIODE</text>
<text x="172.9" y="157.9">C14</text>
<text x="188.1" y="157.9">C15</text>
<text x="303.9" y="156.3">47n</text>
<text x="110.5" y="166.2">R12</text>
<text x="119" y="167.4">1</text>
<text x="124.2" y="165.3" transform="rotate(-90 124.2 165.3)">2</text>
<text x="129.2" y="167.4">3</text>
<text x="173.1" y="162.6">10n</text>
<text x="188.3" y="162.6">47n</text>
<text x="110.9" y="168.1">1k</text>
<text x="84.8" y="179.6" transform="rotate(-90 84.8 179.6)">C</text>
<text x="86.4" y="179.5" transform="rotate(-90 86.4 179.5)">1</text>
<text x="79.8" y="182.7">B</text>
<text x="79.9" y="184.2">2</text>
<text x="303.4" y="182.9" transform="rotate(-90 303.4 182.9)">R25</text>
<text x="305.2" y="182.6" transform="rotate(-90 305.2 182.6)">1M</text>
<text x="332.6" y="182.9" transform="rotate(-90 332.6 182.9)">R24</text>
<text x="334.4" y="182.6" transform="rotate(-90 334.4 182.6)">1M</text>
<text x="346.5" y="182.9" transform="rotate(-90 346.5 182.9)">R28</text>
<text x="348.4" y="182.6" transform="rotate(-90 348.4 182.6)">1M</text>
<text x="78" y="188.4">C1815</text>
<text x="80.6" y="187.1">Q5</text>
<text x="84.8" y="187.2" transform="rotate(-90 84.8 187.2)">E</text>
<text x="86.4" y="187.1" transform="rotate(-90 86.4 187.1)">3</text>
<text x="297" y="186">C27</text>
<text x="297.1" y="187.3">22n</text>
<text x="311.9" y="190.3">D</text>
<text x="312" y="191.8">3</text>
<text x="319.6" y="190.3">S</text>
<text x="319.7" y="191.8">2</text>
<text x="339.3" y="186">C26</text>
<text x="339.3" y="187.3">1µ</text>
<text x="352.5" y="190.3">G</text>
<text x="352.7" y="191.8">1</text>
<text x="357.9" y="187.2" transform="rotate(-90 357.9 187.2)">D</text>
<text x="359.4" y="187.1" transform="rotate(-90 359.4 187.1)">3</text>
<text x="316" y="196.2" transform="rotate(-90 316 196.2)">G</text>
<text x="317.5" y="196" transform="rotate(-90 317.5 196)">1</text>
<text x="319.2" y="196.2">2SK118</text>
<text x="321.4" y="194.9">Q2</text>
<text x="350.1" y="196">2SK118</text>
<text x="353.6" y="194.8">Q4</text>
<text x="357.9" y="194.8" transform="rotate(-90 357.9 194.8)">S</text>
<text x="359.4" y="194.7" transform="rotate(-90 359.4 194.7)">2</text>
<text x="365.7" y="196.7">R30</text>
<text x="378.2" y="193.7">C28</text>
<text x="379.2" y="194.9">1µ</text>
<text x="83.6" y="199.5" transform="rotate(-90 83.6 199.5)">R40</text>
<text x="85.5" y="199.4" transform="rotate(-90 85.5 199.4)">10k</text>
<text x="294.6" y="203.1">R26</text>
<text x="309" y="202.4">D8</text>
<text x="365.8" y="198.6">100</text>
<text x="294.9" y="204.9">1M</text>
<text x="307.6" y="207.5">DIODE</text>
<text x="356.7" y="207.1" transform="rotate(-90 356.7 207.1)">R29</text>
<text x="358.5" y="207" transform="rotate(-90 358.5 207)">10k</text>
<text x="384.6" y="207.1" transform="rotate(-90 384.6 207.1)">R31</text>
<text x="386.5" y="207.4" transform="rotate(-90 386.5 207.4)">100k</text>
<text x="303.7" y="210">C24</text>
<text x="303.9" y="214.7">47n</text>
<text x="113.2" y="235.4">C31</text>
<text x="260.2" y="239.2">1.8k</text>
<text x="260.3" y="237.3">R36</text>
<text x="282.2" y="238.5">2</text>
<text x="288.5" y="238.5">1</text>
<text x="113.4" y="240.1">47n</text>
<text x="272.9" y="241.8">6.1V</text>
<text x="139.9" y="249.4">C29</text>
<text x="63.3" y="252.8" transform="rotate(-90 63.3 252.8)">R38</text>
<text x="65.2" y="252.9" transform="rotate(-90 65.2 252.9)">8.1k</text>
<text x="83.6" y="255.3" transform="rotate(-90 83.6 255.3)">R37</text>
<text x="85.5" y="255.4" transform="rotate(-90 85.5 255.4)">4.7k</text>
<text x="111.6" y="252.8" transform="rotate(-90 111.6 252.8)">R34</text>
<text x="113.4" y="253.1" transform="rotate(-90 113.4 253.1)">100k</text>
<text x="140.1" y="254.1">10n</text>
<text x="210.6" y="254.6">C30</text>
<text x="210.7" y="255.9">22n</text>
<text x="20.9" y="263.8" transform="rotate(-90 20.9 263.8)">P?</text>
<text x="35.9" y="263.4">DIODE</text>
<text x="37.2" y="258.3">D6</text>
<text x="103.3" y="261.3" transform="rotate(-90 103.3 261.3)">D7</text>
<text x="108.4" y="262.6" transform="rotate(-90 108.4 262.6)">DIODE</text>
<text x="18.4" y="265.8" transform="rotate(-90 18.4 265.8)">CONN_2</text>
<text x="45.9" y="265.9">C32</text>
<text x="53.5" y="265.9">C33</text>
<text x="63.3" y="268" transform="rotate(-90 63.3 268)">R39</text>
<text x="65.2" y="267.9" transform="rotate(-90 65.2 267.9)">12k</text>
<text x="73.8" y="265.9">C35</text>
<text x="86.5" y="267.2">C34</text>
<text x="111.6" y="268" transform="rotate(-90 111.6 268)">R35</text>
<text x="113.4" y="268.3" transform="rotate(-90 113.4 268.3)">150k</text>
<text x="130" y="269.3" transform="rotate(-90 130 269.3)">D12</text>
<text x="138.3" y="268" transform="rotate(-90 138.3 268)">R32</text>
<text x="140.1" y="267.7" transform="rotate(-90 140.1 267.7)">1M</text>
<text x="217" y="269.3" transform="rotate(-90 217 269.3)">R33</text>
<text x="218.8" y="269.4" transform="rotate(-90 218.8 269.4)">6.8k</text>
<text x="46.1" y="271">100µ</text>
<text x="53.7" y="271">100µ</text>
<text x="73.9" y="271">47µ</text>
<text x="86.7" y="272.2">100µ</text>
<text x="135.1" y="270.2" transform="rotate(-90 135.1 270.2)">DIODE</text>
</g>
<g font-size="1.1">
<text x="56.7" y="17.9">VREF1</text>
<text x="66.3" y="29.3">+9V</text>
<text x="114.6" y="29.3">+9V</text>
<text x="102.4" y="35.7">VREF1</text>
<text x="114.6" y="110.6">+9V</text>
<text x="308.2" y="111.9">VREF1</text>
<text x="102.4" y="117">VREF1</text>
<text x="84.1" y="172.8">+9V</text>
<text x="303.1" y="170.3">VREF1</text>
<text x="332.3" y="170.3">VREF1</text>
<text x="346.3" y="170.3">VREF1</text>
<text x="357.2" y="181.7">+9V</text>
<text x="291.1" y="233.8">+9V</text>
<text x="170.5" y="235.1">+9V</text>
<text x="63.8" y="241.4">+9V</text>
<text x="84.1" y="244">+9V</text>
<text x="51.1" y="255.4">+9V</text>
<text x="70.7" y="252.8">VREF1</text>
</g>
<g font-size="1">
<text x="59.4" y="35.8">TO92</text>
<text x="313.9" y="140" transform="rotate(-90 313.9 140)">TO92</text>
<text x="78.7" y="180.6">TO92</text>
<text x="350.3" y="188.2">TO92</text>
<text x="313.9" y="198.4" transform="rotate(-90 313.9 198.4)">TO92</text>
</g>
</svg>
